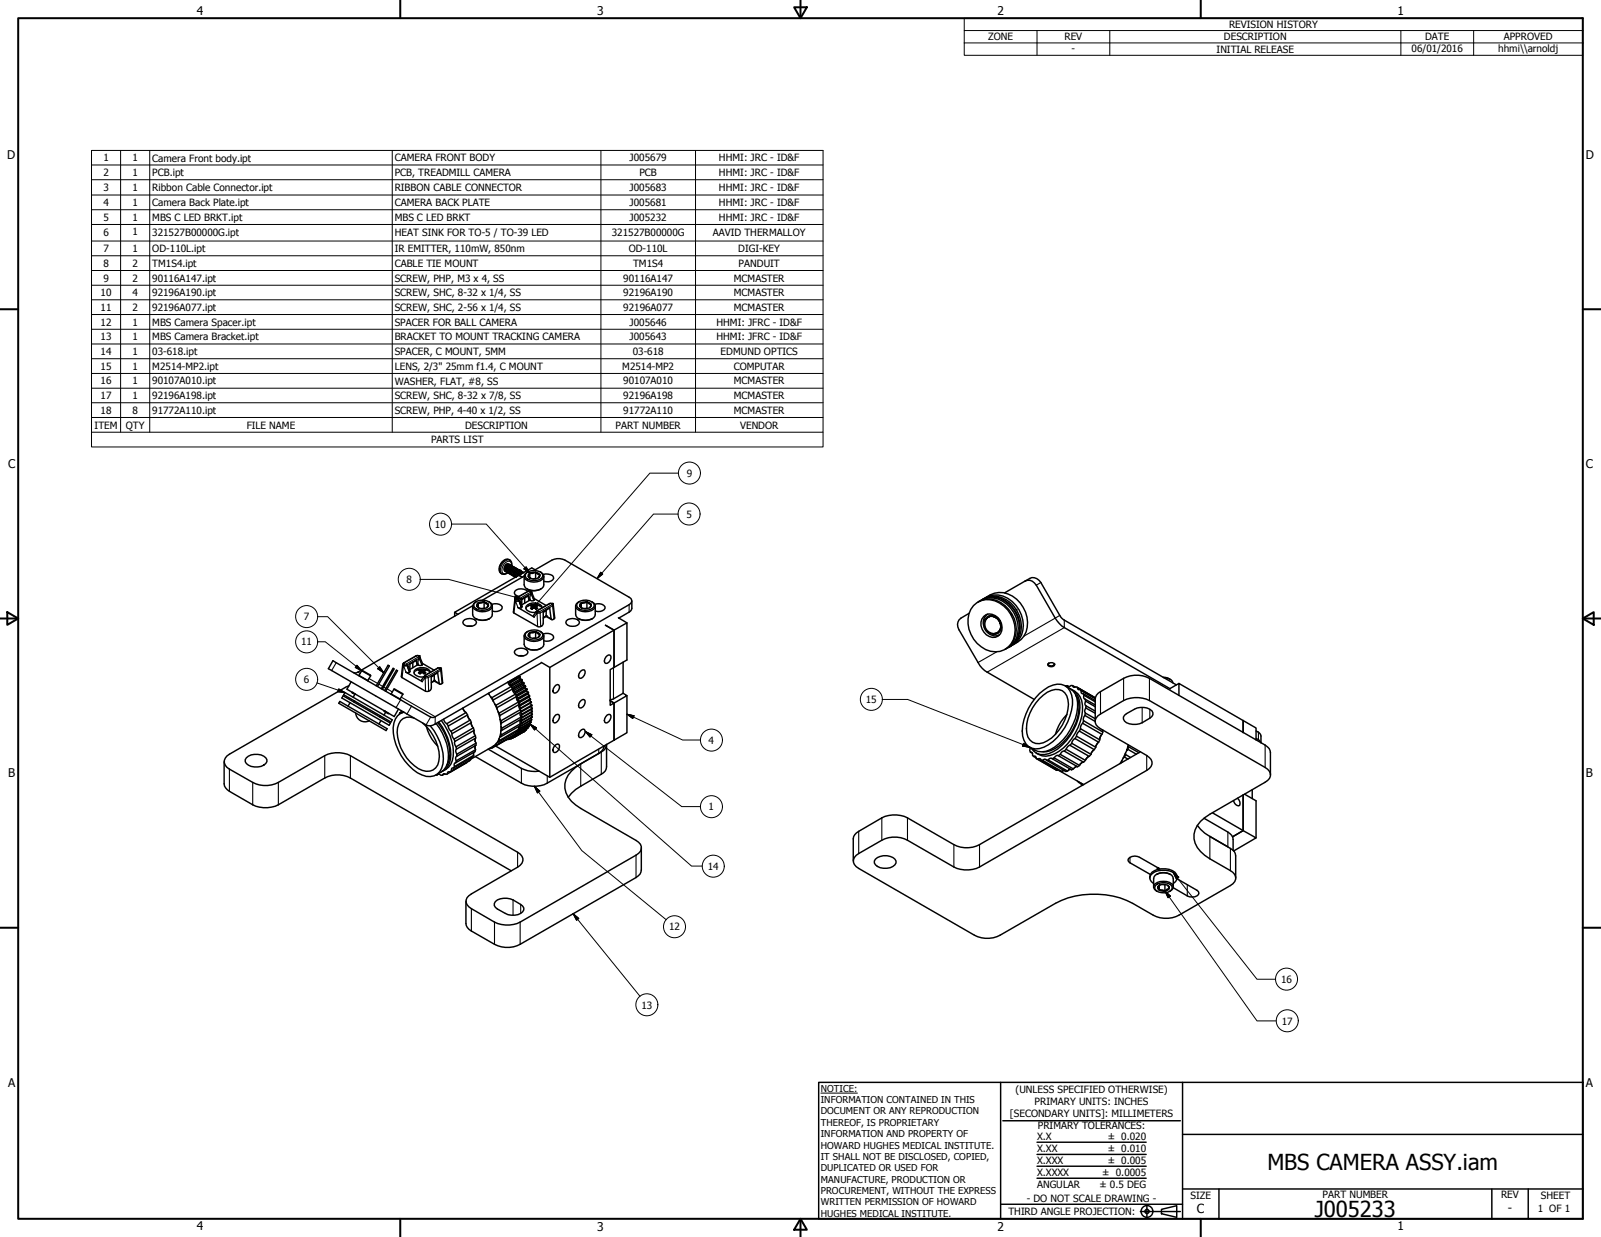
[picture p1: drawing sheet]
<svg xmlns="http://www.w3.org/2000/svg" width="559mm" height="432mm" viewBox="0 0 559 432" stroke-linecap="round" stroke-linejoin="round" font-family="sans-serif">
<!-- layer: Visible (ANSI) -->
<g fill="none" stroke="#000" stroke-width=".51">
<path d="M183.8 199.9a4.4 4.4 0 0 1 5.4 .3l.3 .6a3.2 3.2 0 0 1-4.4 1.7 1.67 1.67 0 0 1-1.7-2zM184.2 199.6a1.57 1.57 0 0 0-.7 2.6 4.6 4.6 0 0 0 6.2-.6 1.75 1.75 0 0 0-1.1-2M186.9 199.8v2.1M192.7 195.5l-6.3 3.6M197.2 195.5l22.4 13a1.35 1.35 0 0 1 .6 2.1l-68.3 39.6M158.7 213.7v1.4M161.7 216.7a3.3 3.3 0 0 1 4.4 0l.2 .6a2.79 2.79 0 0 1-4.8 0zM163.1 218.6h1.6M165 211.6v3a3.6 3.6 0 0 0 4.5 1.8 2.38 2.38 0 0 0 2.3-1.8v-3M165 211.5l-40.1 23.1M165.9 210.2a4 4 0 0 1 5.6 .9 3.3 3.3 0 0 1-4.4 1.8 1.75 1.75 0 0 1-1.7-2.1zM166 216h.1a5.2 5.2 0 0 0 4.7 0"/>
<path d="M166.2 210.1a1.52 1.52 0 0 0-.7 2.5 4.6 4.6 0 0 0 6.3-.6 1.65 1.65 0 0 0-1.2-1.9M166.6 210.8a2.93 2.93 0 0 1 3.8 .1l.1 .5-.6 .8 .5-1.3-.7-.1-.7-.7-1 .4-1.1-.1-.5 1.2zM166.9 210.4v1.7M167.1 212.2l-.7-.6a2.9 2.9 0 0 0 3.5 .6M169 210.1v2.2M169.1 212.4l-1 .1M171.6 210.9a3.2 3.2 0 0 1 3.7 .9 1.49 1.49 0 0 1-1.7 1.6l-1.8-.1M182.3 201.5l-1.2-.7-22.4 12.9 1.1 .7M184 205.5l.1 .2a4.9 4.9 0 0 0 4.7-.2M184.1 206.4a3.3 3.3 0 0 0-4.4 0l-.2 .5 .2 .6 1.4 .7M184.5 200.4a2.76 2.76 0 0 1 3.9 .2l-.1 .8-.5 .3 .6-1.1-.8-.2-.7-.6-1 .4-1-.1-.5 1.1zM184.9 200.1v1.6"/>
<path d="M187.1 202.1h-1M187.6 211.5l-.5-.3-.2 1.3M187.8 201.7a2.78 2.78 0 0 1-3.4-.5l.6 .6M189.6 200.5a3.4 3.4 0 0 1 3.6 .9 1.72 1.72 0 0 1-2.5 1.7l-.9-.2M189.8 201.2v3a2.35 2.35 0 0 1-2.3 1.9 3.5 3.5 0 0 1-4.6-1.9v-3l-14.5 8.3M197.7 216.7a3.3 3.3 0 0 1 4.4 0l.1 .6a2.79 2.79 0 0 1-4.7 0zM200.9 211.6v3a3.5 3.5 0 0 0 4.5 1.8 2.38 2.38 0 0 0 2.4-1.8v-3M201.8 210.2a4.4 4.4 0 0 1 5.3 .3l.3 .6a2.08 2.08 0 0 1-2.2 1.9 3.3 3.3 0 0 1-3.9-1.5l.1-.7zM201.9 216h.2a5.2 5.2 0 0 0 4.7 0M202.2 210.1a1.5 1.5 0 0 0-.8 2.5 4.7 4.7 0 0 0 6.3-.6 1.62 1.62 0 0 0-1.2-1.9M202.5 210.8a2.85 2.85 0 0 1 3.8 .1l.1 .5-.6 .8 .5-1.3h-.4l-1-.8-1 .4-1-.1-.5 1.2zM202.9 210.4v1.7"/>
<path d="M203 212.2l-.6-.6a2.9 2.9 0 0 0 3.4 .6M204.9 210.1v2.2M205 212.4l-1 .1M207.6 210.9a2.48 2.48 0 0 1 3.6 1.4 2.67 2.67 0 0 1-3.4 1M211.3 218.2l3 1.8M214.3 220v13l-1.3 .7v12.5l1.3-.8-1.3-.8M214.3 220l-22.4 13v38.3M219.6 213.7l-3.6 2.1M334.7 219.8l6.7 11.5M338.2 214.1l-2.8 1.7M339.8 211.4a7.3 7.3 0 0 1 10.6 .2 10.3 10.3 0 0 1 2.5 13.2 7 7 0 0 1-10.4 1 10.2 10.2 0 0 1-2.7-14.4zM341.3 210.2a8.1 8.1 0 0 1 10.8 2.6 9.5 9.5 0 0 1 .3 12.7l-1.6 1.1"/>
<path d="M342.1 209.7a8.6 8.6 0 0 1 11.8 4.2 8.8 8.8 0 0 1-2.4 12.4M342.4 209.5a8.2 8.2 0 0 1 10.9 2.6 9.6 9.6 0 0 1 .3 12.8l-1.7 1.2M343 209.2a8.7 8.7 0 0 1 11.5 4.3 8.8 8.8 0 0 1-2 12.2M343 209.2a8.3 8.3 0 0 1 10.9 2.5 9.7 9.7 0 0 1 .4 12.8l-1.7 1.2M343.3 215.2a3.9 3.9 0 0 1 6.3 2.6 3.3 3.3 0 0 1-1.1 4.1 3.3 3.3 0 0 1-4.2-.3 4.4 4.4 0 0 1-1-6.4zM343.9 208.7a8.6 8.6 0 0 1 11.8 4.2 8.7 8.7 0 0 1-2.4 12.3M344.2 208.5a8.3 8.3 0 0 1 11.9 2 9.7 9.7 0 0 1 .3 12.7l-2.7 1.8M344.2 216.1a2.88 2.88 0 0 1 3-.8 2.88 2.88 0 0 1 2 2.5 2.5 2.5 0 0 1-2.1 3.4 2.98 2.98 0 0 0 2.3-2.8 2.98 2.98 0 0 0-2.1-2.9 2.31 2.31 0 0 0-3.1 .6zM344.2 216.1a3.3 3.3 0 0 0 2.9 5.1M354.6 212.7l.4 .2M357.8 202.8l-7.2 4.1M361.7 204.3l6.6 11.5"/>
<path d="M363.3 203.3l6.6 11.5M371.5 219.1l37 21.4M371.5 216.5l39.1 22.6M115.8 234.1l22.4 12.9M117.3 231.3l22.5 13M120.5 240l-40.4 23.3M122.6 238l-1.5 2.6 16.5 9.5 1.5-2.6M125.3 235.8l3.1 1.8M125.3 235.8v.1M126.2 234.1l3.1 1.8M126.2 234.1l3.1 1.5v.3M126.2 234.1l-.9 1.7"/>
<path d="M128.4 237.6h-.1M129.3 235.9l-.9 1.7M131.3 239.4l4.1-7.2 .5 .3-4.1 7.1M148.6 234.1l-.6-.4-.1 1.4M177.3 238.2l3.5-2.1 .6 .1-3.5 2zM177.3 238.1l.6 1.2a2.4 2.4 0 0 1 1.2 2.2 2.99 2.99 0 0 1 1.2 2.6 2.82 2.82 0 0 1 .8 2.7 2.38 2.38 0 0 1 .4 2.5l.4 1.8-6.8 3.9M177.9 238.2l.1 .2M178 238.4l-.1 .7 .7 .1M178.4 239.6l-6.7 3.9M178.6 239.2l.1 .3M178.7 239.5l-.1 .4M179.7 227.1a2.9 2.9 0 0 1 4.6 .5 2.73 2.73 0 0 1-4.8 0z"/>
<path d="M181.1 228.9h1.6M181.4 236.2l.1 .1M181.4 237.1l-3.5 2M181.5 236.3l-.1 .8 .7 .1M181.5 236.3l-3.5 2.1M182.1 238.1l-3.4 2M182.1 237.2l.1 .2M182.1 237.2l-3.5 2M182.2 237.4l-.1 .7 .7 .2M182.2 237.4l-3.5 2.1M182.7 239.1l-3.6 2.1M182.8 238.3l.1 .2"/>
<path d="M182.8 238.3l-3.6 2M182.9 238.5l-.2 .6 .6 .2M182.9 238.5l-3.6 2M182.9 221.9v3a3.6 3.6 0 0 0 4.6 1.9 2.51 2.51 0 0 0 2.3-1.9v-3M183.3 239.3l.2 .3M183.3 239.3l-3.5 2.1M183.5 239.6l-.3 .6 .7 .3M183.5 239.6l-3.6 2M183.8 220.7a4.4 4.4 0 0 1 5.4 .2l.3 .6a3.1 3.1 0 0 1-4.4 1.8 1.69 1.69 0 0 1-1.7-2.1zM184 226.3a5.2 5.2 0 0 0 4.8 0M184.2 220.4a1.57 1.57 0 0 0-.7 2.6 4.8 4.8 0 0 0 6.2-.6 1.75 1.75 0 0 0-1.1-2M184.9 220.8l.6-.2a2.12 2.12 0 0 1 3 1.1l-.7 .8 .6-1.1-.8-.2-.7-.7-1 .4-1-.1-.5 1.2-.1-.4z"/>
<path d="M184.9 220.8v1.7M186.9 220.5v2.2M187.1 222.8h-1M187.8 222.5l-.5 .3a2.78 2.78 0 0 1-2.9-.8l.6 .6M188.9 231.2l3 1.8M188.9 231.4l-37 21.3M189.6 221.3a2.45 2.45 0 0 1 3.6 1.4 2.87 2.87 0 0 1-3.4 1M194 239.2l.6-.2 .4 .1a1.98 1.98 0 0 1-1.5 2.8l-.4-.2a2.29 2.29 0 0 1 .9-2.5zM202.4 234.6l.5-.5 1.1-.2a2.06 2.06 0 0 1-1.6 2.9 1.42 1.42 0 0 1 0-2.2zM211.5 229.4l1-.8 .5 .1a1.98 1.98 0 0 1-1.5 2.9 1.42 1.42 0 0 1 0-2.2zM344.6 234.6l16.4 9.6M365.7 231.8a1.54 1.54 0 0 1 2.4 .2 1.3 1.3 0 0 1-1.2 .7 1.3 1.3 0 0 1-1.2-.9z"/>
<path d="M365.8 231.8a1.34 1.34 0 0 0 2.3 0M366 232.2l.1 .1M368.1 231.8l-.4 .5M371.8 239.4a6.6 6.6 0 0 1 4.3 7.6 18.3 18.3 0 0 1-11 15.3 6.9 6.9 0 0 1-6.1-1.6M372.5 239.3l-.6 .2M372.5 239.3l.6 .4 .7-.4h.6M372.5 239.3l.7 .4M374.4 239.3l.4 .6 .7-.2 .5 .3M374.4 239.3l.9 .5M376 240l.3 .7h.7M376 240l6.3 3.6M392.2 236.8l-8.1 4.6"/>
<path d="M401.2 236.8l40.4 23.3M406 236.4l1.5 .3 .9 .4M406.1 236.5a3.3 3.3 0 0 1 3.3 1.9M411.5 238.6l-3 1.7M118.6 244.9l16.5 9.5-.4 .6-16.5-9.5zM119.8 242.9l16.5 9.5-.5 .8-16.5-9.6zM120.4 241.7l16.5 9.6-.4 .7-16.5-9.5zM122.2 245.3l-.7 1.2M122.9 241.7l.5 .2M123.8 244.7l-.3 .3M123.8 242.4l-.9-.6 1.1 .5-.7 1.1M124.1 248.9a3.3 3.3 0 0 0 4.8 2.7"/>
<path d="M132.7 249.9l-.2 .4M133 251.5l-.7 1.2M133.1 240.4l4.1-7.2 .4 .3-4.1 7.1M134.2 248.3l1.2 .6M134.2 248.3l.4 .1M134.2 241l4.2-7.1 .3 .2-4.1 7.2M134.2 248.2v.1l1.6 .7M134.3 248.2l-.1 .1M134.6 248.6l-.6 1M136.5 242.3l3.1 1.7M136.5 242.3l.1 .1M137.5 240.6l3 1.5 .1 .3"/>
<path d="M137.5 240.6l3.1 1.8M137.5 240.6l-1 1.7M139.5 248.9l-.1 .4M139.6 244l-.1 .1M140 248.5l-.5 .4M140.1 248.1l-.1 .4-.5 .4M140.6 242.4l-1 1.6M140.6 248.4l-.2 .3M140.8 248.5l-1 .5M141 248.6a6 6 0 0 0-3.7 7.3 18.9 18.9 0 0 0 10 14.6 4.9 4.9 0 0 0 7.3-3.9 17.7 17.7 0 0 0-4.4-13.2M142 249.2l6.7 3.8M143.6 246.5l6.7 3.8"/>
<path d="M144.5 250.6a4 4 0 0 0-5.8 3.5 15.5 15.5 0 0 0 8.7 14.8 4 4 0 0 0 5.8-3.2 15.3 15.3 0 0 0-5.7-13.3M148.8 253.6a15.4 15.4 0 0 0 4 6.9M152.2 252.5a16.9 16.9 0 0 1 4 13.9 6.1 6.1 0 0 1-4 4.1M152.8 252.2a15.6 15.6 0 0 1 3.7 13.9l-.6 1.2M153.2 252a17 17 0 0 1 3.6 14.4l-1.4 2.2-1.1 .7M154.1 251.5a17.2 17.2 0 0 1 3.8 14.1 5.4 5.4 0 0 1-3.2 3.4M154.8 251.1l.6 1.2 .6 .3M156 252.6l.5 .8M156.5 253.4l.2 1 .7 .9M157.4 255.3l.4 .8M157.8 256.1a2.04 2.04 0 0 0 .7 1.9M158.5 258l.2 .8"/>
<path d="M158.7 258.8a1.78 1.78 0 0 0 .5 1.9M161.5 247.1l.2 .5M161.7 247.6l.6 .9M162.3 248.5l.9 1.1 .1 .5M162.7 248.7l-6.7 3.9M163.2 249.6l-6.7 3.8M163.3 250.1l.5 .9M163.8 251l.7 1.2v.5M164.1 251.3l-6.7 4M164.5 252.7l.3 .9M164.5 252.2l-6.7 3.9M164.8 253.6l.4 .5 .2 1.2"/>
<path d="M165.2 254.1l-6.7 3.9M165.4 255.3l.2 1M165.5 255l-6.8 3.8M165.6 256.3l.5 1.3-.3 .3M165.8 257.9l.1 .9M165.9 258.8l.3 .6-.1 .8-6.7 3.8M165.9 256.8l-6.7 3.9M166.1 257.6l-6.8 3.9M166.2 259.4l-6.8 3.9M170.4 242.1l.3 .3M170.6 242l.1 .4M170.7 242.4l.6 .9"/>
<path d="M171.3 243.3l.4 .2 .5 1.4M171.3 243.3l.9 1.6M172.2 244.9l.5 .9M172.7 245.8l.8 1.2v.5M172.7 245.8l.8 1.7M173.2 259.5l.1 .5-.5 .4-.3-.1M173.2 259.5l-.7 .8M173.5 247.5l.4 1M173.7 259l-.5 .5M173.9 248.5l.3 .4 .2 1.2M173.9 248.5l.5 1.6M174.2 257.9l.1 .6-.2 .5h-.4"/>
<path d="M174.2 257.9l-.5 1.1M174.4 250.1l.2 1M174.4 257.2l-.2 .7M174.6 251.1l.3 .5-.1 1.1M174.6 251.1l.2 1.6M174.8 256v1.2h-.4M174.8 256l-.4 1.2M174.8 255.1v.9M174.8 252.7l.1 1M174.9 253.7l.2 1.3-.3 .1M174.9 253.7l-.1 1.4M176.8 258.2h.1"/>
<path d="M176.9 258.1v.1M177.3 257.9l.4 .2M177.4 257.9l-.5 .3M177.6 257.7l.1 .4M177.9 257.6l.5 .3M178.1 257.8l-.4 .3M178.3 257.4l.1 .5M178.4 257.2l.6 .4M178.6 257.1v.1M178.8 240.2l.4 .1M178.8 257.6l-.4 .3M178.9 256.9l.1 .7"/>
<path d="M178.9 240.5l-6.8 3.8M179 256.9l.5 .4M179.2 240.3l.1 .2M179.3 240.5l-.2 .7 .7 .2M179.5 256.6v.7M179.6 256.5l.5 .4M179.8 241.4l.1 .2M179.9 241.6l-.2 .5M180 255.9l.6 .4M180 255.6v.6l-.4 .3-7.7 4.5M180.2 256.7l-.1 .2M180.2 256.7l-.2-.5-6.7 3.8"/>
<path d="M180.2 243.3l.6 .3M180.3 243.1l-6.8 3.9M180.3 242.5l.2 .3M180.3 242.5l-.4-.2-6.8 3.9M180.5 242.8l-.3 .3M180.7 256.2l-.1 .1M180.8 255l.3 .6M180.8 243.6l.1 .3M180.9 243.9l-.4 .4 .7 .5M181 254.8l.4 .2M181 245l-6.8 3.9M181 253.6l-.2 1.5-6.7 3.9"/>
<path d="M181 255.7l-.7-.4 .4 .9M181 254.6l-6.7 3.9M181.1 255.6l-.1 .1M181.1 245.6l.5 .3M181.2 244.8l.2 .2M181.2 245.9l-6.7 3.8M181.4 245l-.4 .3M181.4 253.4l.4 .7M181.5 254.8l-.1 .2M181.5 253.2l.5 .2M181.5 252.4l.7 .1M181.6 248.7l.6 .5"/>
<path d="M181.6 247.8l.5 .4M181.6 245.9l.1 .3M181.6 247.7l-6.7 3.9M181.7 246.2l-.5 .3 .7 .6M181.7 251.2l-.2 2.1-6.7 3.9M181.7 252.7l.4 .5M181.7 252.6l-6.8 3.9M181.7 254.3l-.7-.3 .5 .8M181.8 254.1l-.1 .2M181.9 250.8l.3 .5M181.9 247.1v.2M181.9 250.3l-6.8 3.9"/>
<path d="M182.1 253.2l-.1 .2M182.1 248.2v.2M182.1 248.4l-7.1 4M182.2 252.3v.2M182.2 251.5h-.6l.6 .8M182.2 249.5l-.5 .1 .6 .7M182.2 249.2v.3M182.2 251.3v.2M182.3 250.3v.2M182.3 250.5l-.4 .1M182.6 255.6l-3.6 2M183.1 255.1l.1 .1"/>
<path d="M183.2 255.2l-.1 .1M183.2 255.2l-3.7 2.1M183.2 240.2l-3.5 2M183.6 241.2l-3.4 2M183.7 254.6v.1M183.7 254.7l-3.6 2.2M183.7 254.7l-3.5 2M183.9 240.5l.1 .2M183.9 240.5l-3.6 2M184 240.7l-.4 .5 .7 .4M184 240.7l-3.5 2.1M184.1 242.3l-3.6 2"/>
<path d="M184.1 253.9l.1 .3M184.2 254.2l-3.6 2.1M184.2 254.2l-3.5 2M184.3 241.6l.2 .3M184.3 241.6l-3.5 2M184.5 241.9l-.4 .4 .7 .5M184.5 241.9l-3.6 2M184.5 243.4l-3.5 2M184.5 253.2l.2 .3M184.7 253.5l-3.7 2.2M184.7 253.5l-3.6 2.1M184.7 244.5l-3.5 2"/>
<path d="M184.8 242.8v.2M184.8 242.8l-3.6 2M184.8 243l-.3 .4 .6 .5M184.8 252.4l.2 .4M184.8 243l-3.4 2M185 245.6l.6 .5M185 252.8l-3.6 2.2M185 252.8l-3.5 2M185.1 243.9l.1 .3M185.1 251.6l.3 .4M185.1 243.9l-3.5 2M185.2 244.2l-.5 .3 .7 .5"/>
<path d="M185.2 246.6l.5 .6M185.2 244.2l-3.5 2M185.3 250.7l.2 .4M185.4 247.7l.4 .6M185.4 248.7l.4 .6M185.4 249.7l.3 .6M185.4 252l-3.7 2.3M185.4 252l-3.6 2.1M185.4 245l.1 .2-4 2.3M185.4 245l-3.5 2.1M185.5 251.1l-3.5 2.3M185.5 251.1l-3.4 2.1"/>
<path d="M185.6 246.1l.1 .3-3.6 2M185.6 246.1l-3.5 2.1M185.7 247.2l.1 .3-3.6 2M185.7 250.3l-3.5 2.2M185.7 247.2l-3.5 2M185.7 250.3l-3.5 2M185.8 248.3l-3.5 2.2M185.8 249.3l-3.6 2.2M185.8 248.3l-3.5 2M185.8 249.3l-3.6 2M194 249.6l1-.2a2.06 2.06 0 0 1-1.5 2.9 1.42 1.42 0 0 1 0-2.2zM202.4 244.9l1.1-.7 .5 .1a1.98 1.98 0 0 1-1.6 2.8 1.42 1.42 0 0 1 0-2.2z"/>
<path d="M202.9 254.8l.6-.3 .5 .1a1.98 1.98 0 0 1-1.6 2.9 1.59 1.59 0 0 1 .5-2.7zM212 249.6l1-.2a2.06 2.06 0 0 1-1.5 2.9 1.42 1.42 0 0 1 0-2.2zM214.1 244l-1.1 .2M214.3 245.4v13l-22.4 12.9-18.9-10.9M362.8 243.9a8.3 8.3 0 0 1 6.8-3.2 4 4 0 0 1 3.1 3.6 15.3 15.3 0 0 1-8.5 15 4.1 4.1 0 0 1-5.8-3.4 14.6 14.6 0 0 1 4.4-12zM362.8 242.1a9.7 9.7 0 0 1 7.6-3.2 6 6 0 0 1 3.9 7.1 19 19 0 0 1-9.9 14.8 5 5 0 0 1-7.5-3.9 18.8 18.8 0 0 1 5.9-14.8zM372.4 249.4a15 15 0 0 0-4 6.9M373.9 240.6a7.1 7.1 0 0 1 2.8 8.3 19.8 19.8 0 0 1-9.1 13.5 5.3 5.3 0 0 1-7.6-1.2M374.1 259.5l6.7 3.8M374.1 259.5l-.7 .7M374.3 240.9a6.5 6.5 0 0 1 3.5 7.2 19.8 19.8 0 0 1-9.7 15 5.9 5.9 0 0 1-6.5-.3M375.2 257.8a2.03 2.03 0 0 0-1.1 1.7"/>
<path d="M375.2 257.8l6.8 3.9M375.5 242.6a10.8 10.8 0 0 1 0 9.7 15.9 15.9 0 0 1-10.1 10.1h-1.4M375.7 257l6.8 3.9M375.7 257l-.5 .8M376.7 255.2l-.7 .8-.3 1M376.7 255.2l6.8 3.9M377 240.7l5.3 3M377 240.7l.4 .4M377.1 254.4l6.8 3.9M377.1 254.4l-.4 .8M377.4 241.1v.8l.7 .2M377.4 241.1l4.9 2.8"/>
<path d="M377.9 252.5l-.6 .9-.2 1M377.9 252.5l6.7 3.8M378.1 242.1l4.2 2.4M378.1 242.1l.2 .6M378.2 251.6l6.7 3.9M378.2 251.6l-.3 .9M378.3 242.7a.92 .92 0 0 0 .5 1.4M378.3 242.7l4 2.3M378.7 249.7a1.84 1.84 0 0 0-.5 1.9M378.7 249.7l3.6 2.1M378.8 244.1l3.5 2M378.8 244.1l.1 .6"/>
<path d="M378.8 248.9l3.5 2M378.8 248.9l-.1 .8M378.9 244.7a1.17 1.17 0 0 0 .1 1.7M378.9 244.7l3.4 2M379 247.1a1.42 1.42 0 0 0-.2 1.8M379 247.1l3.3 1.9M379 246.4l3.3 1.8M379 246.4v.7M383.1 259.4l-.6 .9M383.9 257.7l-.4 1.4-.4 .3M384.1 254.4l16.1 9.3M384.2 256.8l-.3 .9"/>
<path d="M384.8 255.1l.1 .4-.7 1.3M384.8 254.8v.3M384.9 254.8l-.1 .3M392.2 244.5l-8.1 4.7M392.5 249.7a8.2 8.2 0 0 1 7.9-2.6 1.95 1.95 0 0 1 1.6 3 7.9 7.9 0 0 1-8.8 2.2 1.62 1.62 0 0 1-.7-2.6zM401.2 244.5l40.4 23.4M411.5 242.8v-4.2l22.4 12.9M433.9 251.5l4.5 2.6v4.2M433.9 251.5v4.2M438.4 255.1a2.33 2.33 0 0 1 1.7 1.8M438.4 257.7l.8 .5M80.1 268.5l8.1 4.6"/>
<path d="M80.1 276.2l8.1 4.7M86 264.5a4.9 4.9 0 0 1 7.2 .7 2.3 2.3 0 0 1-2.1 2.3 4.6 4.6 0 0 1-5.5-1.6v-.7zM113.3 263.8l-16.1 9.3M113.3 271.6l-16.1 9.3M122.3 263.8l58.4 33.7M122.3 271.6l56.1 32.4M152.3 270.4l.2 .1M152.5 270.5l.6-.3 .8 .4h.5M153.1 270.2l-.6 .3M155.3 270.1l-.9 .5M156.1 270.1l-.5 .2-.7-.2-.5 .5M157.2 269.5l-.8-.1-.3 .7"/>
<path d="M157.5 269.1l-.3 .4M158.3 268.1l-.6 .1-.2 .9M158.6 267.6l-.3 .5M159.1 266.3l-.5 .3v1M159.2 260.7l.1 .8M159.3 265.6l-.2 .7M159.3 261.5a1.42 1.42 0 0 0 .1 1.8M159.4 264a1.02 1.02 0 0 0-.1 1.6M159.4 263.3v.7M162.9 266.2v.1M162.9 266.3l-6.8 3.8M164.3 264.7v.5l-.4 .4-6.7 3.9"/>
<path d="M164.3 265.2l-6.8 3.9M164.3 264.7h.1M164.3 264.6v.1M165.2 263.1l.2 .6-.4 .5-6.7 3.9M165.3 262.6l-.1 .5M165.4 263.7l-6.8 3.9M165.4 262.6l-.2 .5M165.8 261.2l.2 .5-.2 .7-6.7 3.9M165.9 260.3l-.1 .9M165.9 264.1l16.1 9.3M165.9 260.3h.1M166 261.7l-6.7 3.9"/>
<path d="M170.4 261.5l11.6 6.7M172 260.6l-.1 .4-.8 .1M172 260.6l-7.7 4.4M172.5 260.3l-.5 .3M193.5 260.5l1.1-.8 .4 .1a1.98 1.98 0 0 1-1.5 2.9 1.42 1.42 0 0 1 0-2.2zM209.9 270.3l-9 5.3-2.6 2.7M209.9 262.5l-18.9 10.9M210.8 260.4a3.4 3.4 0 0 1-1.8 2.6M359 260.7h.1M359 260.6v.1M359.4 260.9l.3 1.7M359.7 262.6l.6 .2 .1 .9 .3 .3"/>
<path d="M359.7 262.6l.7 .4M360.7 264h.7l.3 .8 .5 .2M360.7 264l1 .6M361.7 264.8l6.7 3.9 .5 .2 .3-.2M362.2 265l.8-.2 .3 .6M362.2 265l6.7 3.9M363.3 265.4l6.8 3.8 .5 .1 .5-.3M363.3 265.4h.6M363.9 265.4l6.7 3.9M365.3 265.4l6.7 3.9 .6-.1 .4-.5M365.3 265.4l-.6-.4-.8 .4M365.9 265.3l6.7 3.9"/>
<path d="M365.9 265.3l-.6 .1M367.3 264.9l6.7 3.8 1-.7M367.3 264.9l-.7-.2-.7 .6M367.9 264.5l6.7 3.9M367.9 264.5l-.6 .4M369.4 263.8a1.16 1.16 0 0 0-1.5 .7M369.4 263.8l6.7 3.9M370.1 263.3l6.7 3.9M370.1 263.3l-.7 .5M370.2 269.3l8.1 4.6M371.1 269h.4M371.3 268.9l-.2 .1"/>
<path d="M371.5 262.2a1.34 1.34 0 0 0-1.4 1.1M371.5 262.2l6.7 3.9M372.1 261.6l6.7 3.8M372.1 261.6l-.6 .6M373.4 260.2l-.7 .4-.6 1M373.4 260.2l6.8 3.8M373.6 268.5l-.6 .2M373.7 268.5l-.7 .2M375.8 267.5l-.8 .5M375.8 267.5l.2 .1M376.1 272.7l.4 .4 .2-.1M376.5 273.1l.9 .6"/>
<path d="M377.1 266.7l-.3 .5-.7 .5M377.4 273.4v.4l.5 .3M377.4 273.9l.4 .2M377.8 266.1l-.7 .6M379.1 264.9l-.9 1.2h-.4M379.8 264.2l-.7 .7M380.9 262.8l-.1 .5-1 .9M381.6 261.9l-.7 .9M382.5 260.3v.6l-.9 1M391.5 266.1h.1M391.5 265.6l-.2 .7M391.5 265.6l-.6 1"/>
<path d="M392 264.6l-.5 1M392.5 264.3l1.2 .7M392.8 263l-.3 1.3-.5 .3M392.8 263l-.8 1.6M392.9 263.4l1.7 1M393.3 262l-.5 1M393.6 261.6l3 1.7M393.8 260.3l-.2 1.3-.3 .4zM393.8 260v.3M393.9 260.7l3.6 2.1M398 262.4l-56.1 32.4M400.2 268.9l-58.3 33.7"/>
<path d="M431.9 278.6a2.2 2.2 0 0 1 .8 2.5 1.61 1.61 0 0 1-2.2-1.6M433.9 277.5v12.4l-3.7 2.2M434.4 277.2l4 2.3v13M437.1 275.7v3.1M441.6 273l-19.3 11.2a9.1 9.1 0 0 0-5.5 8.6 9.6 9.6 0 0 0 5.5 7l7.2 4.1M202.7 282.2l19.3 11.2M222 298.5l-40.5 23.4M305.6 299.9a4.9 4.9 0 0 1 7.1 .6 2.3 2.3 0 0 1-2 2.4 4.6 4.6 0 0 1-5.5-1.7v-.7zM307.8 285.5l-8.1 4.7M307.8 293.3l-8.1 4.6M316.7 285.5l16.2 9.3M316.7 293.3l16.2 9.3"/>
<path d="M420.2 285.6l8.4 4.8a3.2 3.2 0 0 1 1.8 2.7M423.2 283.7l15.2 8.8-7.8 4.6M428.6 295.6l-6.3-3.6 7.2 4.2M164.5 317.2l8.1 4.7M172.9 314.7a5.9 5.9 0 0 1 6.2-.6l2.6 1.6 1.1 1.2a2.3 2.3 0 0 1-2 2.4 8 8 0 0 1-8.3-3.2v-.7zM180.7 302.7l-16.2 9.3M222 306.3l-40.5 23.3M299.7 303.1l40.4 23.4M368.4 315.3l-19.3 11.2M395.4 315.3l7.1 4.2M401.3 306.5a2.45 2.45 0 0 1 1.7-2.6 7.2 7.2 0 0 1 7.1 .6l.6 .7 .1 1.3M402.7 308.4a2.13 2.13 0 0 1-1.4-2.2 2.13 2.13 0 0 1 1.7-1.8 6.9 6.9 0 0 1 7.6 1.2 2.09 2.09 0 0 1-1.1 2.8"/>
<path d="M402.7 309.6v-3a3.6 3.6 0 0 1 4.5-1.9 2.35 2.35 0 0 1 2.3 1.9v3M403.3 309.1a4.2 4.2 0 0 1 5.8 .3 1.75 1.75 0 0 1-1.7 2.1 4.3 4.3 0 0 1-4.3-1.2zM403.7 305.2h.1a4.7 4.7 0 0 1 4.7 0M403.9 311.1a1.57 1.57 0 0 1-.7-2.6 5.2 5.2 0 0 1 5.8 0l.4 .7a1.71 1.71 0 0 1-1.2 1.9M404 303.2l.1-.3v.6M404.1 309.6l.5 1.1-.5-.7zM404.4 303.1l-.3 .4 .3-.4M404.6 309.1v1.6M404.7 309l-.6 .6a2.52 2.52 0 0 1 4 .2 2.2 2.2 0 0 1-3.5 .9l1-.1 1 .4 .8-.6 .7-.2-.6-1.1M404.9 303.3l-7.1-4a2.81 2.81 0 0 0-4.1 .9l.7 1 7.1 4M405.8 308.7h1M406.6 308.9v2.1"/>
<path d="M410.8 306.8l7 4 .7 1a2.81 2.81 0 0 1-4.1 .9l-4.9-2.8M429.5 309.1l-18 10.4M164.5 325l8.1 4.6"/>
</g>
<!-- layer: Visible Narrow (ANSI) -->
<g fill="none" stroke="#000" stroke-width=".38">
<path d="M175.4 196l-1.1 1.9M177.7 195.3a3.2 3.2 0 0 0-3.4 3.8l.6 1.1M178 195.5a3.2 3.2 0 0 0-3.4 3.8l.6 1M178.6 197.4l-.4-1.2a1.66 1.66 0 0 0-2.3 .8 2.93 2.93 0 0 0-.5 3l.5 .3 1.2-.4M180 208.9h.1M180.1 208.9v.3M180.1 209.2l-.2 .4-.2-.3M180.1 209.2h.1M180.2 209.2h.6M180.2 209.2l-.2 .5 1.1-.1-.3-.4M180.8 212.1l-.9-2.5-.5 4.4M182.1 212.1l-1-2.4 .8 2.5"/>
<path d="M184.3 206.4h.2M184.3 207.8l-2.2 1.3M184.5 206.4h.5M184.5 206.4l-4.4 2.5M184.6 211.4l-.7 .4-.3 .6M184.9 209.1l.2 .4M185 206.4h.3M185.1 206.4v.4M185.1 206.8l.3 .3 .2-.3M185.1 206.8l-4.3 2.4M185.4 207.2l1 2.3M186.3 209.6l-.9-2.5-4.3 2.6"/>
<path d="M186.4 215.4l1-1.5 .2 4.8M187.1 213.6l.3 .3M187.5 213.2h.1M187.6 213.2v.3M187.6 213.5l-.2 .4M187.6 213.5l.1 .1M187.7 213.6h.6M187.7 213.6l-.2 .4M188.2 211.4l.9 .8M188.3 213.6l.2 .4h-1M189.6 215.5l1-.6 1.7 1.1M191.8 210.7h.2"/>
<path d="M191.8 212.1l-2.2 1.3M192 210.7h.8M192 210.7l-4.4 2.5M192.6 210.7v.4M192.6 211.1l.2 .4 .3-.4M192.6 211.1l-4.3 2.5M193.4 216l-.6-4.5-4.3 2.5 .2 4.7M219.6 211.1v2.6M344.3 215.5a3.4 3.4 0 0 1 3.6-.2 3.4 3.4 0 0 1 1.7 3.1 2.7 2.7 0 0 1-1.7 3 2.7 2.7 0 0 1-3.2-1 3.8 3.8 0 0 1-.4-4.9zM363.3 203.3l-1.6 1M369.9 214.8l-12.5 7.3M371.5 216.5v2.6l-26.9 15.5"/>
<path d="M117.3 231.3l-1.5 2.8M124.9 234.6l.8 .5M128.8 236.9l3 1.7M132.2 238.8l1.3 .8M133.9 239.8l.8 .5M140.9 231.4h.2M141.1 231.4v.4M141.1 231.8l-.3 .4-.2-.4M141.1 231.8h.1M141.2 231.8h.6M141.2 231.8l-.3 .4h1.1M141.7 234.6l-.9-2.4-.5 4.3"/>
<path d="M141.8 231.8l.2 .4M142 232.3l.9 2.4M142 232.2l.9 2.4M145.2 228.9h.2M145.3 230.4l-2.2 1.2M145.4 228.9h.6M145.4 228.9l-4.3 2.5M145.5 233.9l-1 1M145.9 231.6l.1 .6M146 228.9v.1M146 228.9h.2M146 229v.3"/>
<path d="M146 229.3l.3 .4M146 229.3l-4.2 2.5M146.2 228.9l-.2 .1M146.3 229.7l-4.3 2.5M146.3 229.7l1 2.4M146.3 229.7l1 2.5M146.6 229.4l-.3 .3M147.4 237.9l.9-1.4 .2 4.8M148.4 235.7h.2M148.6 235.7v.4M148.6 236.1l-.3 .4-.2-.3M148.6 236.1h.1"/>
<path d="M148.7 236.1h.5M148.7 236.1l-.3 .4 .3 .2 .8-.2-.3-.4M149.2 233.9l.9 .9M150.6 238.1l1-.6 1.7 1M152.7 234.6l-2.2 1.4M152.7 233.2h.1M152.8 233.2h.7M152.8 233.2l-4.2 2.5M153.5 233.2v.1M153.5 233.2h.2M153.5 233.3v.3M153.5 233.6l.3 .4 .3-.3"/>
<path d="M153.5 233.6l-4.3 2.5M153.7 233.2l-.2 .1M154.3 238.6l-.5-4.6-4.3 2.5 .1 4.8M214.1 233.1v10.9M347.9 227.5l-6.5 3.8M392.2 236.8v7.7M401.2 236.8v7.7M135.1 240.5l1.9 1.1M139.8 244.3l-1.6 2.7M140 243.3l11.9 6.9v2.5M143.6 246.5l-1.6 2.7M150.3 250.3l-1.6 2.7"/>
<path d="M384.1 241.4v7.8M398.7 247v5.3M401.3 247.6v3.1M439.2 255.6v2.6M80.1 268.5v7.7M88.2 273.1v7.8M97.2 273.1v7.8M113.3 263.8v7.8M122.3 263.8v7.8M182 268.2v5.2M191 270.8v2.6M202.7 266.6v7.8"/>
<path d="M209 261.5v1.5M209.9 262.5v7.8M400.2 263.7v5.2M441.6 260.1v7.8M180.7 297.5v5.2M222 298.5v7.8M299.7 290.2v7.7M307.8 285.5v7.8M316.7 285.5v7.8M332.9 294.8v7.8M341.9 294.8v7.8M394.4 299.3v1.9"/>
<path d="M422.3 292v7.8M428.6 290.4v5.2M429.5 296.2v7.7M164.5 317.2v7.8M179.1 314.1v5.4M181.7 315.7v3.1M414.4 308.9v3.8M172.6 321.9v7.7M181.5 321.9v7.7"/>
</g>
<g fill="none" stroke="#000" stroke-width=".51">
<path d="M175.4 196a1.8 1.8 0 0 1 2.3-.7 1.8 1.8 0 0 1 .9 2.2l-.3-.2a1.84 1.84 0 0 0-1.2 2.5l.4 .2M175.4 196a3.6 3.6 0 0 0-1 3.8l.8 .5a1.75 1.75 0 0 0 2-.4M177 197.4l-.5 .9M177.2 196.8a1.67 1.67 0 0 0-.9 2.7M177.4 197.7l-.5 .9M177.6 197l-.1-.2a1.7 1.7 0 0 0-1.2 2.6l.2 .1M177.9 198l-.5 .8M178 197.1a1.58 1.58 0 0 0-1.5 .9 1.58 1.58 0 0 0 .3 1.7M178.1 197.3l-.2-.3a1.84 1.84 0 0 0-1.2 2.6l.3 .2M178.3 198.2l-.5 .9M178.4 197.4a1.58 1.58 0 0 0-1.4 .9 1.58 1.58 0 0 0 .2 1.7M178.8 198.5l-.6 .8"/>
<path d="M178.9 197.6a1.62 1.62 0 0 0-1.2 2.6M179.1 197.8l-.3-.3a1.84 1.84 0 0 0-1.3 2.6l.4 .2M179.2 198.8l-.4 .8M179.3 197.9a1.56 1.56 0 0 0-1.4 .8 1.56 1.56 0 0 0 .2 1.7M179.5 198.1l-.3-.3a1.84 1.84 0 0 0-1.2 2.5l.4 .2M179.6 199l-.4 .8M179.8 198.1a1.56 1.56 0 0 0-1.5 .9 1.56 1.56 0 0 0 .2 1.7M180 198.3l-.3-.2a1.78 1.78 0 0 0-1.3 2.5l.4 .2M180.1 199.3l-.5 .8M180.1 198.4a1.65 1.65 0 0 0-1.1 2.6M180.1 198.4h.1M180.4 198.6l-.3-.2a1.78 1.78 0 0 0-1.2 2.5l.4 .1"/>
<path d="M180.5 199.5l-.4 .8M180.6 198.6a1.65 1.65 0 0 0-1.1 2.6M180.6 198.6h.1M180.8 198.8a1.41 1.41 0 0 0-1.5 .8 1.41 1.41 0 0 0 .4 1.7M181 199.8l-.5 .8M181.1 198.9a1.65 1.65 0 0 0-1.2 2.6 1.75 1.75 0 0 1 1.1-2.6l.3 .2M181.5 199.1a1.69 1.69 0 0 0-1.4 2.3l.2-1.4a.99 .99 0 0 1 1.4-.7M182.1 199.5a1.28 1.28 0 0 0-1.6 1.4l-.1 .3M182.2 199.6a1.35 1.35 0 0 0-1.7 1.6M182.5 199.7l-.1-.1a1.33 1.33 0 0 0-1.4 1.3l.4-.9M182.6 199.8h-.7l-.9 1.1M186.8 198.9l-1.2-.7-4.5 2.6 1.2 .7"/>
<path d="M192.7 195.5a5.1 5.1 0 0 1 4.5 0M178.1 200.4v.1M178.5 200.7h.1M179.7 209.2l-.5 4.6 8.8 5 1.1-.3 .4-.6 .1-4.5M179.7 209.3l.3-.4 4.3-2.5h1l1.3 3-.7 .3-.9-.2-3 1.7M180 209.9l1.3-.2 .9 2-.7 .6-.7-.2 5.6 3.3-.2-.6 .9-1.2 .3 .5M181.9 200.3l.9-.4-.8 .4M182.1 209.3l2.2-1.2v-.3l.3 1.9M182.1 209.1v2M183.1 208.7v1.9M184.6 211.4l1.8-.5 1.8 .5M184.6 211.4l-.3 .1"/>
<path d="M185.5 212l.1 .7M185.6 206.9a2.49 2.49 0 0 0-.6 2.6M185.7 211.2l.1 1.3-.1-.7M186.1 211.3v1M186.4 211.4v.8M186.5 209l4.1 2.3M186.6 211.3l.1 1M187.1 211.2l-.7 .2a.83 .83 0 0 0-1.2 .1l.5 .3-.5 .5 .5 .4 .7-.5 .7 .5 .3-.2 .2-.2-.5-.5 .5-.3M187.1 211.8l-.1 .8M187.2 212l-.1 .7M188.2 211.4l.3 .1M189.2 212.1a3.3 3.3 0 0 0-5.1-1l-.5 .5-.1 .6a2.82 2.82 0 0 0 3.5 1.5"/>
<path d="M189.6 215.8l1-.6 1.9 1.1M190.6 213.2l-1 .5M190.6 213v2.2M192.7 210.7h-.9l-4.7 2.9M192.7 210.7h.1M192.8 210.7l.3 .4 .4 4.8-.8 .4-.4-.3-.5-3.9-2.2 1.5M211.3 218.2l3 1.8v13l4.5-2.6v-13l-4.5 2.6M215.8 215.6l3 1.8M220.5 209.7v2.6l-.1 .6-.8 .8M335.4 215.8a2.91 2.91 0 0 0-.7 4M344.7 214.4a4.3 4.3 0 0 0-.9 5.3 4.3 4.3 0 0 0 5.1 1.9M363.3 203.3a3.3 3.3 0 0 0-5.5-.5 2.86 2.86 0 0 1 3.9 1.5"/>
<path d="M368.3 215.8a9.9 9.9 0 0 0 3.2 3.3M369.9 214.8l1.6 1.7M117.3 231.3l-1.1-.7-1.6 2.8 1.2 .7M121.8 239.4l-1.3 .6M124.9 234.6l-.6 .3-1-.1M140.9 232.4l1.5-.1 .7 2-.6 .5-.8-.2 5.7 3.3-.3-.5 1-1.3M143.1 231.8l2.2-1.4 .2 1.8M143.1 231.6v2.1M144.1 231.3v1.8M145.3 234.1a3.9 3.9 0 0 1 4.1 0M146.5 234.5l.1 .7M146.6 229.4l-.4-.5h-1l-4.5 2.7-.6 4.7 8.4 5 .8 .1 .8-.4 .4-.5v-4.5"/>
<path d="M146.6 229.4l.9 2.6-.6 .3-1-.3-3 1.7M146.6 229.4a2.95 2.95 0 0 0-.7 2.6M146.6 233.7l.1 1.4M146.6 234.3l.1 .8M147.1 233.9l-.1 1M147.3 233.9v.9M147.4 231.6l4.1 2.3M147.6 233.9v1M148 233.7l-.7 .2-.7-.2-.6 .4 .6 .2-.6 .6 .6 .3 .7-.4 .7 .4 .6-.3-.6-.6 .6-.2M148 234.3v.8M148.1 236.2l.3-.5 4.3-2.5h1l.4 .5 .4 4.7-.9 .5-.3-.4-.6-3.9v.3l-2.2 1.3M148.1 236.2l.2 .5"/>
<path d="M148.1 234.5v.7M150.2 234.7a3.3 3.3 0 0 0-5.2-1l-.5 1.1a2.82 2.82 0 0 0 3.5 1.5M150.6 238.3l1-.6 1.9 1.1M151.6 235.7l-1 .6M151.6 235.6v2.1M217.5 231.1v10.9l-3.4 2M341.4 231.3a8.2 8.2 0 0 0 3.2 3.3M392.2 236.8a9.8 9.8 0 0 1 9 0M138.2 247l3.8 2.2M139.8 244.3l3.8 2.2M151.9 252.7a2.96 2.96 0 0 1-3.2 .3M151.9 250.2l-.6 .2-1-.1"/>
<path d="M211.7 259.8a3 3 0 0 1-1.8 2.7M211.7 259.9v7.8a2.87 2.87 0 0 1-1.8 2.6M217.5 242l1.3 .8-4.5 2.6-1.3-.8M218.8 242.8v13l-4.5 2.6v-13M384.1 241.4a3 3 0 0 0-1.8 2.6v7.8M384.1 249.2a2.7 2.7 0 0 0-1.9 2.6 2.7 2.7 0 0 0 1.9 2.6M392.2 244.5a10.3 10.3 0 0 1 9 0M440.1 256.9v2.4l-.9-1.1M78.2 265.9v7.7a3.4 3.4 0 0 0 1.9 2.6M80.1 263.3a2.78 2.78 0 0 0-1.8 2.6 2.78 2.78 0 0 0 1.8 2.6M88.2 273.1a9.6 9.6 0 0 0 9 0M113.3 263.8a10.1 10.1 0 0 1 9 0"/>
<path d="M113.3 271.6a9.6 9.6 0 0 1 9 0M182 268.2a9.8 9.8 0 0 0 6.2 1M182 273.4a9.8 9.8 0 0 0 9 0M202.7 266.6a9.1 9.1 0 0 0-5.5 8.6 9.6 9.6 0 0 0 5.5 7M400.2 263.7a2.75 2.75 0 0 1 1.9 2.6 2.75 2.75 0 0 1-1.9 2.6M441.6 260.1a3 3 0 0 1 1.8 2.6v7.8M441.6 267.9a2.7 2.7 0 0 1 1.9 2.6 2.7 2.7 0 0 1-1.9 2.5M88.2 280.9a10.1 10.1 0 0 0 9 0M180.7 297.5a2.74 2.74 0 0 1 1.8 2.6 2.74 2.74 0 0 1-1.8 2.6M222 293.4a2.7 2.7 0 0 1 1.9 2.5 2.7 2.7 0 0 1-1.9 2.6M223.8 295.9v7.8a3 3 0 0 1-1.8 2.6M299.7 290.2a3.3 3.3 0 0 0-1.9 2.6v7.7"/>
<path d="M299.7 297.9a2.75 2.75 0 0 0-1.8 2.6 2.75 2.75 0 0 0 1.8 2.6M307.8 285.5a10.1 10.1 0 0 1 8.9 0M307.8 293.3a9.6 9.6 0 0 1 8.9 0M332.9 294.8a9.6 9.6 0 0 0 9 0M417.9 288.1l2.6 2.7 1.8 1.2M429.5 296.2a2.87 2.87 0 0 1 1.8 2.6v7.7M430.4 293.1v3.8M162.6 314.6v7.8a3.3 3.3 0 0 0 1.9 2.6M164.5 312a2.7 2.7 0 0 0-1.8 2.6 2.7 2.7 0 0 0 1.8 2.6M332.9 302.6a10.1 10.1 0 0 0 9 0M368.4 315.3a30 30 0 0 1 27 0M402.5 319.5a9.6 9.6 0 0 0 9 0"/>
<path d="M429.5 303.9a2.75 2.75 0 0 1 1.8 2.6 2.75 2.75 0 0 1-1.8 2.6M172.6 321.9a10.2 10.2 0 0 0 8.9 0M172.6 329.6a9.6 9.6 0 0 0 8.9 0M340.1 326.5a9.6 9.6 0 0 0 9 0"/>
</g>
<g fill="#000">
<circle cx="181.1" cy="198.9" r=".25"/>
<circle cx="181.5" cy="199.1" r=".25"/>
<circle cx="179" cy="201" r=".25"/>
<circle cx="179.5" cy="201.2" r=".25"/>
<circle cx="179.9" cy="201.5" r=".25"/>
<circle cx="181.1" cy="209.7" r=".25"/>
<circle cx="185.2" cy="206.4" r=".25"/>
<circle cx="185.3" cy="206.4" r=".25"/>
<circle cx="185.4" cy="207.2" r=".25"/>
<circle cx="187.1" cy="213.6" r=".25"/>
<circle cx="187.2" cy="213.7" r=".25"/>
<circle cx="187.8" cy="213.6" r=".25"/>
<circle cx="190.6" cy="214.9" r=".25"/>
<circle cx="192.7" cy="210.7" r=".25"/>
<circle cx="192.8" cy="210.7" r=".25"/>
<circle cx="146.2" cy="228.9" r=".25"/>
<circle cx="146.3" cy="229.7" r=".25"/>
<circle cx="148.1" cy="236.2" r=".25"/>
<circle cx="148.1" cy="236.3" r=".25"/>
<circle cx="148.7" cy="236.2" r=".25"/>
<circle cx="151.6" cy="237.5" r=".25"/>
<circle cx="153.7" cy="233.2" r=".25"/>
<circle cx="210.8" cy="260.4" r=".25"/>
</g>
<!-- layer: Visible (ANSI) -->
<g fill="#000">
<circle cx="123" cy="241.7" r=".25"/>
<circle cx="182.6" cy="255.6" r=".25"/>
<circle cx="404.1" cy="302.9" r=".25"/>
</g>
<!-- layer: Symbol (ANSI) -->
<g fill="none" stroke="#000" stroke-width=".35">
<path d="M336.5 10.7v-4.4h215.9v4.4M336.5 15h215.9M361.9 10.7v8.6M387.3 10.7v8.6M488.9 10.7v8.6M514.3 10.7v8.6M552.4 10.7h-215.9v4.3M552.4 10.7v8.6h-215.9v-4.3M31.9 57.6h255.4M42.1 52.5v98.4M52.3 52.5v98.4M136.9 52.5v98.4"/>
<path d="M209.7 52.5v98.4M242.8 52.5v98.4M31.9 62.7h255.4M31.9 68.1h255.4M31.9 73.2h255.4M31.9 78.4h255.4M31.9 84.1h255.4M31.9 89.3h255.4M31.9 94.4h255.4M31.9 99.6h255.4M31.9 104.6h255.4M31.9 109.8h255.4"/>
<path d="M31.9 114.9h255.4M31.9 120.1h255.4M31.9 125.2h255.4M31.9 130.4h255.4M31.9 135.5h255.4M31.9 145.7h255.4v-93.2h-255.4v98.4M31.9 150.9v5.1h255.4v-5.1M31.9 140.6h255.4M287.3 145.7v5.2h-255.4M236.7 179.5h-8.6l-19.7 22.5M236.9 165.2h-10.1l-41.1 47.5M157.5 182.9h12.2l15.2 17.2"/>
<path d="M182.9 198.6l.7-.7 1.3 2.2zM209.7 199.8l.7 .6-2 1.6zM110.8 215.3h3.6l19.6 19.6M146.6 202.2h10l25.5 6.9M179.8 208l2.3 1.1-2.5-.2zM186.9 210.4l.8 .7-2 1.6zM110.6 238.4l9.8 3.3M110.8 224h2.7l12.7 10.1M124.6 232.2l1.6 1.9-2.2-1.1zM131.8 233.4l.7-.7 1.5 2.2zM118.2 240.5l2.2 1.2-2.5-.3zM185 252.8l2.3 1.3-.7 .7z"/>
<path d="M185 252.8l56.4 49.5h3.7M204.3 255.3l2.3 1.2-.7 .8zM204.3 255.3l33.6 26.3h6.6M218.8 249.3l2.5 .6-.4 .9zM218.8 249.3l19.5 9h6.2M307.9 244.2h8.9l42.6 16.7M357.3 259.5l2.1 1.4-2.5-.5zM186.5 274.4l1.9 1.8-.8 .6zM186.5 274.4l16.6 22.5 29.4 24.2M200 319l2 1.6-.8 .6zM200 319l23.4 28.8M406.6 311l1.9 1.8-.8 .6z"/>
<path d="M406.6 311l32.1 45.4h6.8M409.4 304.5l2 1.7-.8 .6zM409.4 304.5l29.3 37.3h6.6"/>
<circle cx="240.5" cy="179.4" r="3.8"/>
<circle cx="240.6" cy="165.1" r="3.8"/>
<circle cx="153.8" cy="183" r="3.8"/>
<circle cx="107" cy="215.2" r="3.8"/>
<circle cx="142.8" cy="202.2" r="3.8"/>
<circle cx="107" cy="224.1" r="3.8"/>
<circle cx="107" cy="237.1" r="3.8"/>
<circle cx="248.3" cy="258.3" r="3.8"/>
<circle cx="304.1" cy="244.1" r="3.8"/>
<circle cx="248.3" cy="281.6" r="3.8"/>
<circle cx="249" cy="302.4" r="3.8"/>
<circle cx="235.4" cy="323.5" r="3.8"/>
<circle cx="225.8" cy="350.7" r="3.8"/>
<circle cx="449" cy="341.8" r="3.8"/>
<circle cx="449.3" cy="356.3" r="3.8"/>
</g>
<!-- layer: Border (ANSI) -->
<g fill="none" stroke="#000" stroke-width=".7">
<path d="M6.3 6.3h546.1v419.1h-546.1zM139.7 0v6.3M277.2 2.5h4.4l-2.2 3.8zM279.4 0v6.3M419.1 0v6.3M0 107.9h6.3M552.4 107.9h6.4M0 215.9h6.3M2.5 213.7l3.8 2.2-3.8 2.2zM552.4 215.9l3.9-2.2v4.4zM552.4 215.9h6.4M0 323.8h6.3"/>
<path d="M552.4 323.8h6.4M139.7 425.4v6.4M279.4 425.4l2.2 3.9h-4.4zM279.4 425.4v6.4M419.1 425.4v6.4"/>
</g>
<!-- layer: Title (ANSI) -->
<g fill="none" stroke="#000" stroke-width=".51">
<path d="M285.8 377.8h266.6v47.6h-266.6zM349.2 377.8v47.6M412.7 377.8v47.6M350 391.2h62M361.9 398.7h38.1M412.7 396h139.7M361.9 411.3h38.1M361.9 407.1h38.1M361.9 403h38.1M412.7 415h139.7M425.4 415v10.4M520.7 415v10.4"/>
<path d="M533.4 415v10.4M349.2 420.4h63.5M398 422.9h14M400.3 420.6v4.6M405.4 422.1l5.3-1.2v4l-5.3-1.2z"/>
<circle cx="400.3" cy="422.9" r="2.06"/>
<circle cx="400.3" cy="422.9" r=".73"/>
</g>
<path d="M286.5 381.6h12.8" fill="none" stroke="#000" stroke-width=".35"/>
<!-- layer: Symbol (ANSI) -->
<g fill="#000" stroke="#000" stroke-width=".35">
<path d="M182.9 198.6l2 1.5zM182.9 198.6l.7-.7 1.3 2.2zM209.7 199.8l-1.3 2.2zM209.7 199.8l.7 .6-2 1.6zM179.6 208.9l2.5 .2zM179.8 208l2.3 1.1-2.5-.2zM186.9 210.4l-1.2 2.3zM186.9 210.4l.8 .7-2 1.6zM124 233l2.2 1.1zM124.6 232.2l1.6 1.9-2.2-1.1zM131.8 233.4l2.2 1.5zM131.8 233.4l.7-.7 1.5 2.2z"/>
<path d="M117.9 241.4l2.5 .3zM118.2 240.5l2.2 1.2-2.5-.3zM185 252.8l2.3 1.3zM185 252.8l2.3 1.3-.7 .7zM204.3 255.3l2.3 1.2zM204.3 255.3l2.3 1.2-.7 .8zM218.8 249.3l2.5 .6zM218.8 249.3l2.5 .6-.4 .9zM186.5 274.4l1.9 1.8zM186.5 274.4l1.9 1.8-.8 .6zM356.9 260.4l2.5 .5zM357.3 259.5l2.1 1.4-2.5-.5z"/>
<path d="M406.6 311l1.9 1.8zM406.6 311l1.9 1.8-.8 .6zM409.4 304.5l2 1.7zM409.4 304.5l2 1.7-.8 .6zM200 319l2 1.6zM200 319l2 1.6-.8 .6z"/>
</g>
<g font-size="7.7">
<text x="442.3" y="408.3">MBS CAMERA ASSY.iam</text>
<text x="458.9" y="424.8">J005233</text>
</g>
<text font-size="4.4" x="417.8" y="423.5">C</text>
<g font-size="4.2">
<text x="68.7" y="5.3">4</text>
<text x="208.4" y="5.3">3</text>
<text x="348.1" y="5.3">2</text>
<text x="487.8" y="5.3">1</text>
<text x="2.5" y="55.5">D</text>
<text x="553.5" y="55.5">D</text>
<text x="2.8" y="163.4">C</text>
<text x="553.5" y="163.4">C</text>
<text x="2.9" y="271.4">B</text>
<text x="553.5" y="271.4">B</text>
<text x="2.8" y="379.3">A</text>
<text x="553.5" y="379.3">A</text>
<text x="526.3" y="423.2">-</text>
<text x="68.7" y="429.5">4</text>
<text x="208.4" y="429.6">3</text>
<text x="348.1" y="429.6">2</text>
<text x="487.8" y="429.5">1</text>
</g>
<g font-size="3.5">
<text x="429" y="9.8">REVISION HISTORY</text>
<text x="344.9" y="14.1">ZONE</text>
<text x="371.5" y="14.1">REV</text>
<text x="427.2" y="14.1">DESCRIPTION</text>
<text x="497.4" y="14.1">DATE</text>
<text x="524.9" y="14.1">APPROVED</text>
<text x="374" y="18.3">-</text>
<text x="424.6" y="18.4">INITIAL RELEASE</text>
<text x="492.7" y="18.2">06/01/2016</text>
<text x="522.9" y="18.1">hhmi\\arnoldj</text>
<text x="36.1" y="56.3">1</text>
<text x="46.2" y="56.3">1</text>
<text x="53.1" y="56.4">Camera Front body.ipt</text>
<text x="137.8" y="56.3">CAMERA FRONT BODY</text>
<text x="219.8" y="56.3">J005679</text>
<text x="251" y="56.3">HHMI: JRC - ID&amp;F</text>
<text x="36.1" y="61.5">2</text>
<text x="46.2" y="61.5">1</text>
<text x="53.1" y="61.5">PCB.ipt</text>
<text x="137.8" y="61.5">PCB, TREADMILL CAMERA</text>
<text x="223.2" y="61.5">PCB</text>
<text x="251" y="61.5">HHMI: JRC - ID&amp;F</text>
<text x="36.1" y="66.6">3</text>
<text x="36.1" y="71.9">4</text>
<text x="46.2" y="66.6">1</text>
<text x="46.2" y="71.9">1</text>
<text x="53.1" y="66.7">Ribbon Cable Connector.ipt</text>
<text x="137.8" y="66.6">RIBBON CABLE CONNECTOR</text>
<text x="137.8" y="71.9">CAMERA BACK PLATE</text>
<text x="219.8" y="66.6">J005683</text>
<text x="219.8" y="71.9">J005681</text>
<text x="251" y="66.6">HHMI: JRC - ID&amp;F</text>
<text x="251" y="71.9">HHMI: JRC - ID&amp;F</text>
<text x="36.1" y="77.1">5</text>
<text x="46.2" y="77.1">1</text>
<text x="53.1" y="72">Camera Back Plate.ipt</text>
<text x="53.1" y="77.1">MBS C LED BRKT.ipt</text>
<text x="137.8" y="77.1">MBS C LED BRKT</text>
<text x="219.8" y="77.1">J005232</text>
<text x="251" y="77.1">HHMI: JRC - ID&amp;F</text>
<text x="36.1" y="82.2">6</text>
<text x="46.2" y="82.2">1</text>
<text x="53.1" y="82.2">321527B00000G.ipt</text>
<text x="137.8" y="82.2">HEAT SINK FOR TO-5 / TO-39 LED</text>
<text x="213.6" y="82.2">321527B00000G</text>
<text x="248.8" y="82.2">AAVID THERMALLOY</text>
<text x="36.1" y="88">7</text>
<text x="46.2" y="88">1</text>
<text x="53.1" y="88">OD-110L.ipt</text>
<text x="137.8" y="88">IR EMITTER, 110mW, 850nm</text>
<text x="219.5" y="88">OD-110L</text>
<text x="257.7" y="88">DIGI-KEY</text>
<text x="36.1" y="93.2">8</text>
<text x="46.2" y="93.2">2</text>
<text x="53.1" y="93.2">TM1S4.ipt</text>
<text x="137.8" y="93.2">CABLE TIE MOUNT</text>
<text x="221" y="93.2">TM1S4</text>
<text x="257.8" y="93.1">PANDUIT</text>
<text x="36.1" y="98.3">9</text>
<text x="46.2" y="98.3">2</text>
<text x="53.1" y="98.3">90116A147.ipt</text>
<text x="137.8" y="98.3">SCREW, PHP, M3 x 4, SS</text>
<text x="217.6" y="98.3">90116A147</text>
<text x="256.2" y="98.3">MCMASTER</text>
<text x="35.1" y="103.4">10</text>
<text x="46.2" y="103.4">4</text>
<text x="53.1" y="103.4">92196A190.ipt</text>
<text x="137.8" y="103.4">SCREW, SHC, 8-32 x 1/4, SS</text>
<text x="217.6" y="103.4">92196A190</text>
<text x="256.2" y="103.4">MCMASTER</text>
<text x="35.1" y="108.5">11</text>
<text x="35.1" y="113.7">12</text>
<text x="46.2" y="108.5">2</text>
<text x="46.2" y="113.7">1</text>
<text x="53.1" y="108.5">92196A077.ipt</text>
<text x="53.1" y="113.7">MBS Camera Spacer.ipt</text>
<text x="137.8" y="108.6">SCREW, SHC, 2-56 x 1/4, SS</text>
<text x="137.8" y="113.7">SPACER FOR BALL CAMERA</text>
<text x="217.6" y="108.5">92196A077</text>
<text x="219.8" y="113.7">J005646</text>
<text x="250.1" y="113.7">HHMI: JFRC - ID&amp;F</text>
<text x="256.2" y="108.5">MCMASTER</text>
<text x="35.1" y="118.8">13</text>
<text x="46.2" y="118.8">1</text>
<text x="53.1" y="118.8">MBS Camera Bracket.ipt</text>
<text x="137.8" y="118.8">BRACKET TO MOUNT TRACKING CAMERA</text>
<text x="219.8" y="118.8">J005643</text>
<text x="250.1" y="118.8">HHMI: JFRC - ID&amp;F</text>
<text x="35.1" y="123.9">14</text>
<text x="46.2" y="123.9">1</text>
<text x="53.1" y="124">03-618.ipt</text>
<text x="137.8" y="124">SPACER, C MOUNT, 5MM</text>
<text x="220.9" y="124">03-618</text>
<text x="251.5" y="124">EDMUND OPTICS</text>
<text x="35.1" y="129">15</text>
<text x="46.2" y="129">1</text>
<text x="53.1" y="129.1">M2514-MP2.ipt</text>
<text x="137.8" y="129.1">LENS, 2/3&quot; 25mm f1.4, C MOUNT</text>
<text x="217.2" y="129.1">M2514-MP2</text>
<text x="256.1" y="129.1">COMPUTAR</text>
<text x="35.1" y="134.2">16</text>
<text x="46.2" y="134.2">1</text>
<text x="53.1" y="134.2">90107A010.ipt</text>
<text x="137.8" y="134.2">WASHER, FLAT, #8, SS</text>
<text x="217.6" y="134.2">90107A010</text>
<text x="256.2" y="134.2">MCMASTER</text>
<text x="35.1" y="139.3">17</text>
<text x="46.2" y="139.3">1</text>
<text x="53.1" y="139.3">92196A198.ipt</text>
<text x="137.8" y="139.4">SCREW, SHC, 8-32 x 7/8, SS</text>
<text x="217.6" y="139.3">92196A198</text>
<text x="256.2" y="139.3">MCMASTER</text>
<text x="33" y="149.6">ITEM</text>
<text x="35.1" y="144.5">18</text>
<text x="43.9" y="149.6">QTY</text>
<text x="46.2" y="144.5">8</text>
<text x="53.1" y="144.5">91772A110.ipt</text>
<text x="86.1" y="149.6">FILE NAME</text>
<text x="137.8" y="144.5">SCREW, PHP, 4-40 x 1/2, SS</text>
<text x="162.4" y="149.6">DESCRIPTION</text>
<text x="214.8" y="149.6">PART NUMBER</text>
<text x="217.6" y="144.5">91772A110</text>
<text x="256.2" y="144.5">MCMASTER</text>
<text x="258.3" y="149.6">VENDOR</text>
<text x="150.5" y="154.7">PARTS LIST</text>
<text x="239.7" y="166.4">9</text>
<text x="151.8" y="184.3">10</text>
<text x="239.6" y="180.7">5</text>
<text x="141.9" y="203.5">8</text>
<text x="106" y="216.5">7</text>
<text x="105.1" y="225.3">11</text>
<text x="106" y="238.4">6</text>
<text x="302.2" y="245.4">15</text>
<text x="247.3" y="259.6">4</text>
<text x="247.3" y="282.8">1</text>
<text x="247" y="303.7">14</text>
<text x="233.6" y="324.8">12</text>
<text x="447.2" y="343.1">16</text>
<text x="223.9" y="352">13</text>
<text x="447.4" y="357.6">17</text>
<text x="354.5" y="381.6">(UNLESS SPECIFIED OTHERWISE)</text>
<text x="352.5" y="390">[SECONDARY UNITS]: MILLIMETERS</text>
<text x="361.1" y="385.8">PRIMARY UNITS: INCHES</text>
<text x="362.3" y="394.1">PRIMARY TOLERANCES:</text>
<text x="361.9" y="397.9">X.X</text>
<text x="386.7" y="398">± 0.020</text>
<text x="361.9" y="402.1">X.XX</text>
<text x="361.9" y="406.3">X.XXX</text>
<text x="386.7" y="402.1">± 0.010</text>
<text x="386.7" y="406.3">± 0.005</text>
<text x="361.9" y="410.5">X.XXXX</text>
<text x="384.7" y="410.5">± 0.0005</text>
<text x="358.4" y="419.7">- DO NOT SCALE DRAWING -</text>
<text x="361.9" y="414.6">ANGULAR</text>
<text x="383.8" y="414.7">± 0.5 DEG</text>
<text x="415.5" y="418.4">SIZE</text>
<text x="461.6" y="418.3">PART NUMBER</text>
<text x="523.9" y="418.3">REV</text>
<text x="537.8" y="418.4">SHEET</text>
<text x="352" y="424.2">THIRD ANGLE PROJECTION:</text>
<text x="536.7" y="423.2">1 OF 1</text>
</g>
<g font-size="3.3">
<text x="286.5" y="381.1">NOTICE:</text>
<text x="286.5" y="385">INFORMATION CONTAINED IN THIS</text>
<text x="286.5" y="389">DOCUMENT OR ANY REPRODUCTION</text>
<text x="286.5" y="392.9">THEREOF, IS PROPRIETARY</text>
<text x="286.5" y="396.9">INFORMATION AND PROPERTY OF</text>
<text x="286.5" y="400.9">HOWARD HUGHES MEDICAL INSTITUTE.</text>
<text x="286.5" y="404.9">IT SHALL NOT BE DISCLOSED, COPIED,</text>
<text x="286.5" y="408.9">DUPLICATED OR USED FOR</text>
<text x="286.5" y="412.8">MANUFACTURE, PRODUCTION OR</text>
<text x="286.5" y="416.8">PROCUREMENT, WITHOUT THE EXPRESS</text>
<text x="286.5" y="420.8">WRITTEN PERMISSION OF HOWARD</text>
<text x="286.5" y="424.8">HUGHES MEDICAL INSTITUTE.</text>
</g>
</svg>
